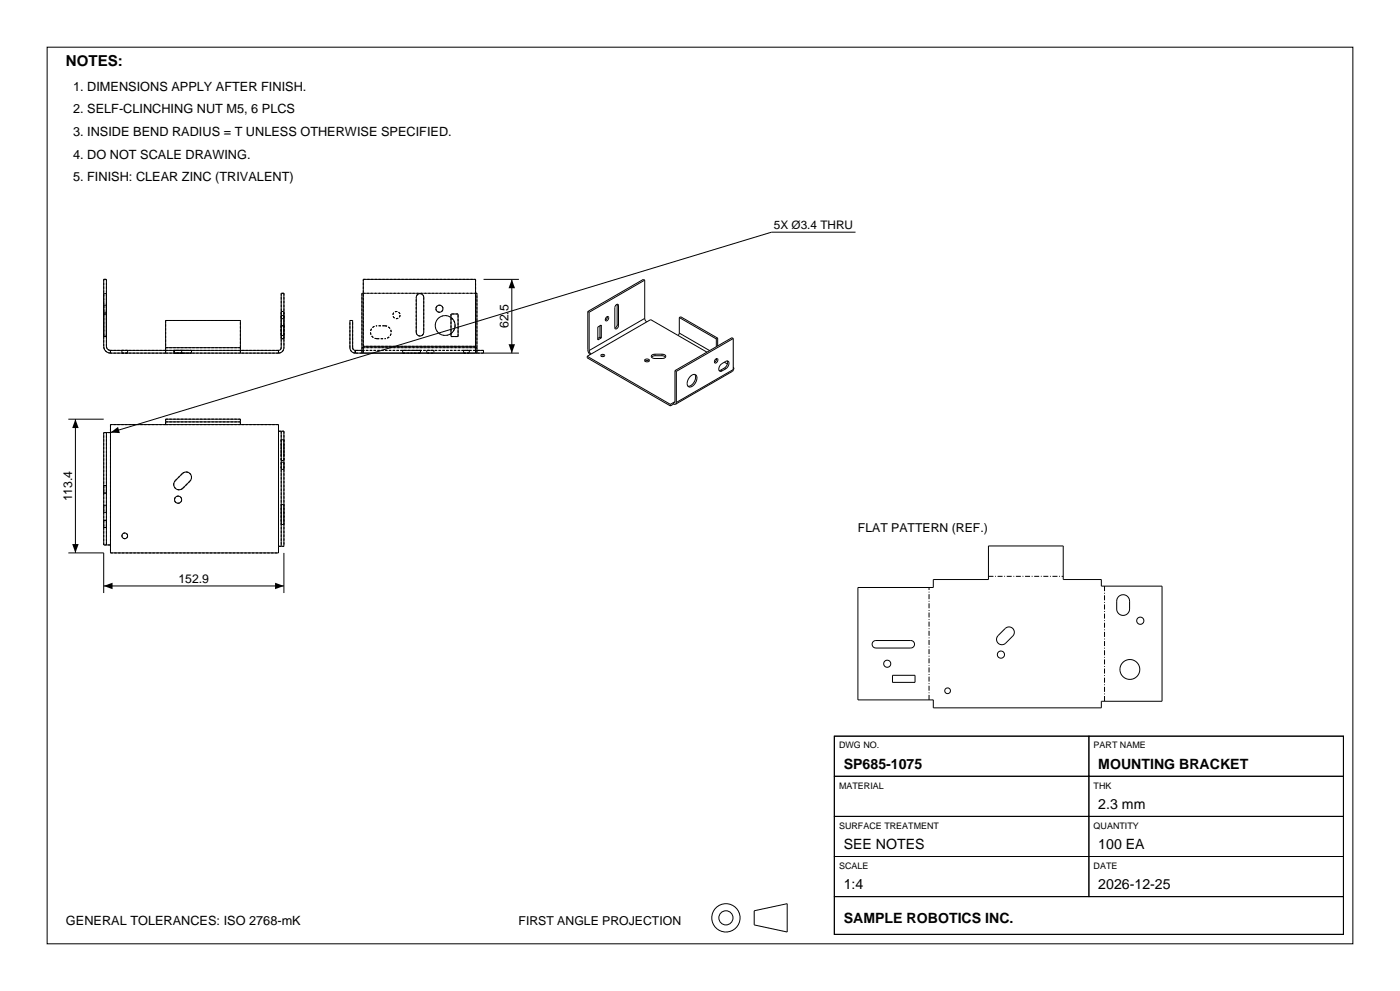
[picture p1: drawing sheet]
<svg xmlns="http://www.w3.org/2000/svg" width="420mm" height="297mm" viewBox="0 0 420 297" stroke-linecap="round" stroke-linejoin="round" font-family="sans-serif">
<g fill="none" stroke="#000" stroke-width=".3">
<path d="M14.1 14.1h391.8v268.8h-391.8zM256.6 69.6h-25.1l-198.4 60h-1.2M109 87.9h-.4v16.3M125.1 88.4a1.12 1.12 0 0 1 1.3-.3 1.12 1.12 0 0 1 .7 1v10.5a1.12 1.12 0 0 1-1.1 1.1 1.12 1.12 0 0 1-1.1-1.1v-10.5zM135.3 95.1a2.98 2.98 0 0 1 0 4.9M135.3 94.1h2.1v6.8h-2.1zM142.7 87.9h.4v16.3M145.1 83.7h10.6M153.5 83.7v22.1M176.3 93.4v11.4l.2 .8 .5 .7M176.3 93.4l.4 .2M176.7 93.6v11.5"/>
<path d="M179.3 98l1.1-.6v3.9l-1.1 .6zM180 97.6v3.4M181.9 95.1l.2-.2a.41 .41 0 0 1 .6 .1 .41 .41 0 0 1-.2 .6 .49 .49 0 0 1-.3 .6 .49 .49 0 0 1-.6-.4zM182.2 94.9l-.2 .7-.4 .3M185.1 91.2v.1M185.1 97.3l-.2 .7-.4 .4M185.1 91.3v6M185.1 91.3l.5 .3M185.1 97.3l.5 .3M185.6 91.6a.45 .45 0 0 0-.5-.4 .45 .45 0 0 0-.5 .4l-.2 .6v6a.45 .45 0 0 0 .5 .4 .45 .45 0 0 0 .4-.4l.3-.6M185.6 91.6v6M193.4 95.4l.6 1.1"/>
<path d="M193.4 95.4l-16.7 9.7M193.4 84l-.4-.3-16.7 9.7M193.4 84v11.4M193.4 84l-16.7 9.6M194 96.5l1.2-.7 16.9 9.7M194 96.5l-17.8 10.3M203.8 99.8l-.4 .7M203.8 99.8l9.1 5.3M203.8 95.2l.4-.3 11.1 6.4M203.8 95.2v4.6M203.8 95.2l11.1 6.4M33.1 105a1.22 1.22 0 0 1-1.2-1.2v-20.1h-.8v20.1a2.03 2.03 0 0 0 2 2"/>
<path d="M33.1 105.8h50.4M33.1 105h50.4M33.1 105v.8M49.7 104.2v.8M49.7 104.2h22.4M49.7 104.2v-8.2h22.4v8.2M72.1 104.2v.8M83.5 105a.81 .81 0 0 0 .9-.8v-16.3h.8v16.3l-.5 1.1-1.2 .5M83.5 105v.8M106.6 105a.81 .81 0 0 1-.8-.8v-8.2h-.8v8.6l.5 .7 1.1 .5M106.6 105.8h49.1M106.6 105h2.4"/>
<path d="M106.6 105v.8M108.6 104.2v.8M108.6 104.2h.4M109 103.8v2M109 103.8v-20.1h33.7v20.1M109 103.8h33.7M142.7 103.8v2M142.7 105h2.4v.8M142.7 104.2h.4M143.1 104.2v.8M176.2 106.8v.4l24.9 14.5M176.2 106.8l24.9 14.4"/>
<path d="M176.7 105.1l.6 1M180 101l-.7 .4M180 101l.4 .3M180.3 106.4a.61 .61 0 0 1 .6-.2 .61 .61 0 0 1 .5 .5 .61 .61 0 0 1-.7 .2 .61 .61 0 0 1-.4-.5zM180.4 106.8h.9M193.4 107.9a.73 .73 0 0 1 .8-.4 .73 .73 0 0 1 .6 .7 .77 .77 0 0 1-.8 .3 .77 .77 0 0 1-.6-.6zM193.5 108.3l.6-.3 .6 .3M196.5 106.6l-1 .4M196.5 106.1a.72 .72 0 0 0-.8 .2 .72 .72 0 0 0-.1 .9l.7 .2h2.3a.72 .72 0 0 0 .9-.1 .72 .72 0 0 0 .1-.9l-1-.3M196.5 106.6h2.1M196.5 106.1h2.1M196.5 106.1v.5"/>
<path d="M198.6 106.6l1.1 .4M198.6 106.1v.5M202.5 111.1l.4 .2M202.5 111.1v9.3M202.9 111.3v9.3M207.1 112.9a1.12 1.12 0 0 1 1.6-.6 1.12 1.12 0 0 1 .3 1.7 2.23 2.23 0 0 1-2.4 1.9 2.3 2.3 0 0 1 .5-3zM208.4 112.2a2.64 2.64 0 0 1-2 3.6M214.6 107.7l.5-.2a.72 .72 0 0 1 .1 .9 .72 .72 0 0 1-.8 .3zM214.9 101.6v2.3M215 107.5l-.2 .6-.5 .5M215.3 101.3v2.4M215.3 101.3l-.4 .3"/>
<path d="M216.2 110.9l-.5 .2M216.2 110.9l.4 .3M217.3 108.6l.9 .5M217.3 110.3l-1.1 .6M217.3 110.3l.4 .2M217.7 110.5a1.38 1.38 0 0 0 .6-2.3l-.6 .1a3 3 0 0 0-2 1.9 .68 .68 0 0 0 0 .9 .68 .68 0 0 0 .9 .1M217.7 110.5l-1.1 .7M218.2 108.2a1.86 1.86 0 0 1-.9 2.1M220 110.8l-.3 .5-17 9.8M220 110.8l-17.1 9.8M220 110.1l.1 .1M220 101.4l-17.1 9.9"/>
<path d="M220 101.4v9.4M220 101.4l-.4-.2-17.1 9.9M220.1 110.2l-.1 .6M220.1 110.2l-.1 .1M20.5 125.6h10.6M22.6 125.6v40.1M31.9 129.6h-.8v33.7h.8M31.9 129.6v33.7M33.1 127.3h50.4v38.4h-50.4zM49.7 126.4v.9M49.7 126.4v-.8h22.4v.8M49.7 126.4h22.4"/>
<path d="M72.1 126.4v.9M83.5 129.2h.9M84.4 129.2h.8v34.5h-.8M84.4 129.2v34.5M201.1 121.2v.5M202.1 121.1h.6M202.1 121.1l-1 .6M202.5 120.4l-.1 .3-.3-.1v.5M202.5 120.4l-1.4 .8M202.9 120.6l-.2 .5M54.7 141.9a1.61 1.61 0 0 1 2.3 0 1.61 1.61 0 0 1 0 2.3l-2.1 2.1a1.61 1.61 0 0 1-2.3 0 1.61 1.61 0 0 1 0-2.2zM20.5 165.7h10.6v12"/>
<path d="M31.1 175.6h54.1M31.9 163.3h1.2M83.5 163.7h.9M85.2 165.7v12M257.4 176.1h22.6v-2.4h16.5v-10.1h22.5v10.1h11.4v2h18.2v34.5h-18.2v1.9h-50.4v-2.3h-22.6zM335.6 178.8a1.93 1.93 0 0 1 2.1-.4 1.93 1.93 0 0 1 1.2 1.8v2.3a1.93 1.93 0 0 1-2 1.9 1.93 1.93 0 0 1-1.9-1.9v-2.7zM262 192.3l.8-.3h10.4a1.12 1.12 0 0 1 1.2 1.1 1.12 1.12 0 0 1-1.2 1.1h-10.4a1.12 1.12 0 0 1-1.1-.7 1.12 1.12 0 0 1 .3-1.2zM301.6 188.4a1.61 1.61 0 0 1 2.2 0 1.61 1.61 0 0 1 0 2.2l-2.1 2.2a1.61 1.61 0 0 1-2.3 0 1.61 1.61 0 0 1 0-2.3zM267.7 202.4h6.8v2.1h-6.8zM250.3 220.6h76.4v12h-76.4zM250.3 232.6h76.4v12.1h-76.4zM250.3 220.6h152.7v59.4h-152.7z"/>
<path d="M326.7 220.6h76.3v12h-76.3zM326.7 232.6h76.3v12.1h-76.3zM250.3 244.7h76.4v12h-76.4zM250.3 256.7h76.4v12h-76.4zM326.7 244.7h76.3v12h-76.3zM326.7 256.7h76.3v12h-76.3zM226.3 273l9.9-2.2v8.5l-9.9-2.1zM250.3 268.7h152.7v11.3h-152.7z"/>
<circle cx="131.8" cy="92.5" r="1.06"/>
<circle cx="53.4" cy="149.8" r="1.07"/>
<circle cx="37.4" cy="160.6" r=".86"/>
<circle cx="266.2" cy="198.9" r="1.06"/>
<circle cx="300.3" cy="196.2" r="1.07"/>
<circle cx="342.1" cy="186" r="1.08"/>
<circle cx="284.3" cy="207" r=".86"/>
<circle cx="339" cy="200.6" r="2.98"/>
<circle cx="217.8" cy="275.1" r="4.2"/>
<circle cx="217.8" cy="275.1" r="2.12"/>
</g>
<g fill="none" stroke="#000" stroke-width=".3" stroke-dasharray=".7 .4" stroke-linecap="butt">
<path d="M31.1 83.7h.8M31.1 94.1v6.8M31.1 92.5v1.1M31.1 93.6v-2.1M31.1 91.5v1M31.1 89.1v10.5M31.1 89.1v-1.1M31.1 88v1.1M31.1 99.6v1.1M31.1 99.6v-10.5M31.1 94.1h.8M31.9 94.1v6.8"/>
<path d="M31.9 92.5v1.1M31.9 93.6v-2.1M31.9 91.5v1M31.9 89.1v10.5M31.9 89.1v-1.1M31.9 88v1.1M31.9 99.6v1.1M31.9 99.6v-10.5M31.9 91.5h-.8M31.9 93.6h-.8M31.9 88h-.8M49.7 96v8.2"/>
<path d="M72.1 96h-22.4M84.4 87.9v16.3M84.4 97.6v3.9M84.4 97.6v2.9M84.4 94.6v3M84.4 94.4v1.1M84.4 95.5v-2.2M84.4 93.3v1.1M84.4 94.6h.8M84.4 95.5h.8M84.4 93.3h.8M85.2 87.9v16.3"/>
<path d="M85.2 97.6v3.9M85.2 97.6v2.9M85.2 94.6v3M85.2 94.4v1.1M85.2 95.5v-2.2M85.2 93.3v1.1M85.2 87.9h-.8M85.2 97.6h-.8M105 96h.8M108.6 87.9v16.3M109 83.7h33.7M115.4 97.6h-2.3"/>
<path d="M115.4 97.6a1.93 1.93 0 0 1 2 2 1.93 1.93 0 0 1-2 1.9M120 94.4a1.08 1.08 0 0 1-1.5 1 1.08 1.08 0 0 1-.3-1.8 1.08 1.08 0 0 1 1.8 .5v.3M124.9 99.6a1.12 1.12 0 0 0 1.1 1.1 1.12 1.12 0 0 0 1.1-1.1M124.9 99.6v-10.5M127.1 89.1v10.5M127.1 89.1a1.12 1.12 0 0 0-1.1-1.1 1.12 1.12 0 0 0-1.1 1.1M130.8 92.5a1.06 1.06 0 0 0 1.5 1 1.06 1.06 0 0 0 .3-1.8 1.06 1.06 0 0 0-1.8 .5v.3M135.3 100a2.98 2.98 0 0 1-4.7-2.4 2.98 2.98 0 0 1 4.7-2.5M135.3 94.1v6.8M136.5 97.6a2.98 2.98 0 0 1-4.2 2.6 2.98 2.98 0 0 1-.6-5 2.98 2.98 0 0 1 4.8 1.7v.7M137.4 94.1h-2.1M142.7 83.7v20.1"/>
<path d="M142.7 87.9h-33.7M143.1 87.9h-34.5M31.1 103.8v-20.1M31.1 100.9v-6.8M31.1 100.7v-1.1M31.1 100.9h.8M31.9 103.8a1.22 1.22 0 0 0 1.2 1.2M31.9 103.8v-20.1M31.9 100.9v-6.8M31.9 100.7v-1.1M31.9 100.7h-.8M33.1 105.8v-.8"/>
<path d="M33.1 105v.8M33.1 105.8a2.03 2.03 0 0 1-2-2M36.6 105.8h1.7M36.6 105h1.7M36.6 105v.8M38.3 105.8h-1.7M38.3 105h-1.7M38.3 105.8v-.8M49.7 105.8h22.4M49.7 105.8h-16.6M49.7 105h22.4M49.7 105h-16.6"/>
<path d="M49.7 104.2h22.4M49.7 105.8v-1.6M49.7 105v.8M52.1 105.8h.5M52.1 105h.5M52.1 105v.8M52.4 105.8h2.1M52.4 105h2.1M52.4 105v.8M54.5 105.8h-2.1M54.5 105h-2.1M54.5 105.8v-.8"/>
<path d="M54.7 105.8h-2.1M54.7 105.8h2.8M54.7 105h-2.1M54.7 105h2.8M54.9 105.8h-2.8M54.9 105.8h2.1M54.9 105h-2.8M54.9 105h2.1M57.5 105.8h-.5M57.5 105h-.5M57.5 105v.8M72.1 105v.8"/>
<path d="M72.1 105.8v-1.6M72.1 104.2v-8.2M83.5 105v.8M83.5 105.8h-11.4M83.5 105h-11.4M83.5 105.8l1.2-.5 .5-1.1M83.5 105.8v-.8M84.4 104.2a.81 .81 0 0 1-.9 .8M84.4 101.5v-3.9M84.4 100.5v-5.9M84.4 100.5h.8M85.2 101.5v-3.9"/>
<path d="M85.2 100.5v-5.9M85.2 101.5h-.8M105 104.2v-8.2M105.8 104.2a.81 .81 0 0 0 .8 .8M105.8 104.2v-8.2M106.6 105.8v-.8M106.6 105v.8M106.6 105.8l-1.1-.5-.5-1.1M108.6 105.8h.4M108.6 105.8h-2M108.6 105h34.5M108.6 105h-2"/>
<path d="M108.6 104.2h34.5M108.6 105.8v-1.6M108.6 105v.8M109 105v.8M109 104.2h33.7M109 103.8v1.2M109 103.8v-20.1M113.1 101.5a1.93 1.93 0 0 1-2-1.9 1.93 1.93 0 0 1 2-2M113.1 101.5h2.3M120.8 105.8h5.3M120.8 105.8h2.7M120.8 105h2.7"/>
<path d="M120.8 105v.8M121.3 105.8h2.1M121.3 105.8h-.5M121.3 105h2.1M121.3 105h-.5M125.7 105.8h.4M125.7 105.8h-2.2M125.7 105h.4M125.7 105h-2.2M126.1 105.8h-2.7M126.1 105h-2.7M126.1 105v.8"/>
<path d="M128 105.8h2.2M128 105.8h1.1M128 105h1.1M128 105v.8M129.1 105.8h1.1M129.1 105h1.1M130.2 105.8h-2.2M130.2 105h-2.2M130.2 105v.8M135.3 100.9h2.1M137.4 100.9v-6.8M139.1 105.8h1.7"/>
<path d="M139.1 105.8h.8M139.1 105h.8M139.1 105v.8M139.9 105.8h.9M139.9 105h.9M140.8 105.8h-1.7M140.8 105h-1.7M140.8 105v.8M142.7 105.8h.4M142.7 105h-33.7M142.7 105v.8M142.7 103.8h-33.7"/>
<path d="M142.7 103.8v1.2M143.1 105v.8M143.1 105.8v-1.6M143.1 104.2v-16.3M145.1 105.8h-2M145.1 105h-2M145.1 105.8v-.8M33.1 127.3v2.3M33.1 129.6h-2M49.7 127.3h22.4M49.7 127.3h-16.6M49.7 125.6h22.4"/>
<path d="M49.7 127.3v-1.7M49.7 126.4h22.4M72.1 127.3v-1.7M83.5 129.2v34.5M83.5 129.2v-1.9M83.5 127.3h-11.4M83.5 129.2h1.7M84.4 129.2v34.5M84.4 136.1v-2.4M84.4 136.1v1.9M84.4 138v-1.9M84.4 133.7v-1.9"/>
<path d="M84.4 131.8v1.9M84.4 133.7v2.4M84.4 138.5v2.2M84.4 138h.8M84.4 131.8h.8M84.4 138.5h.8M85.2 129.2v34.5M85.2 136.1v-2.4M85.2 136.1v1.9M85.2 138v-1.9M85.2 133.7v-1.9M85.2 131.8v1.9"/>
<path d="M85.2 133.7v2.4M85.2 138.5v2.2M31.1 158.1v-2.1M31.1 156v2.1M31.1 151.4v2.2M31.1 153.6v-2.2M31.1 147.8v-2.3M31.1 145.5v2.3M31.1 156h.8M31.1 158.1h.8M31.1 151.4h.8M31.1 147.8h.8"/>
<path d="M31.1 145.5h.8M31.9 158.1v-2.1M31.9 156v2.1M31.9 151.4v2.2M31.9 153.6v-2.2M31.9 147.8v-2.3M31.9 145.5v2.3M31.9 153.6h-.8M54.5 149.8a1.07 1.07 0 0 1-1.5 .9 1.07 1.07 0 0 1-.3-1.7 1.07 1.07 0 0 1 1.7 .4l.1 .4M54.7 141.9l-2.1 2.2M54.7 141.9a1.61 1.61 0 0 1 2.3 0 1.61 1.61 0 0 1 0 2.3M54.9 146.3a1.61 1.61 0 0 1-2.3 0 1.61 1.61 0 0 1 0-2.2"/>
<path d="M54.9 146.3l2.1-2.1M84.4 157.2v-6M84.4 151.2v6M84.4 140.7v-2.2M84.4 151.2h.8M85.2 157.2v-6M85.2 151.2v6M85.2 140.7v-2.2M85.2 157.2h-.8M85.2 140.7h-.8M31.1 163.3v-33.7M31.9 163.3v-33.7"/>
<path d="M33.1 165.7h50.4M33.1 163.3v-33.7M33.1 163.3v2.4M33.1 163.3h-2M38.3 160.6a.86 .86 0 0 1-1.2 .8 .86 .86 0 0 1-.3-1.4 .86 .86 0 0 1 1.4 .3l.1 .3M83.5 165.7v-2M83.5 163.7h1.7"/>
</g>
<path d="M153.5 83.7l1 2.7h-1.9zM152.6 103.2h1.9l-1 2.6zM22.6 125.6l1 2.7h-1.9zM33.1 129.6l2.3-1.7 .6 1.9zM21.7 163.1h1.9l-1 2.6zM31.1 175.6l2.7-1v2zM82.5 174.6l2.7 1-2.7 1z" fill="#000"/>
<path d="M296.5 172.7h22.5M331.4 175.7v34.5M278.7 209.8v-33.7" fill="none" stroke="#000" stroke-width=".3" stroke-dasharray="1.5 .5 .2 .5" stroke-linecap="butt"/>
<text font-size="4.5" x="19.8" y="19.8">NOTES:</text>
<g font-size="4.2">
<text x="253.1" y="230.4">SP685-1075</text>
<text x="329.5" y="230.4">MOUNTING BRACKET</text>
<text x="329.5" y="242.4">2.3 mm</text>
<text x="253.1" y="254.4">SEE NOTES</text>
<text x="329.5" y="254.4">100 EA</text>
<text x="253.1" y="266.5">1:4</text>
<text x="329.5" y="266.5">2026-12-25</text>
<text x="253.1" y="276.5">SAMPLE ROBOTICS INC.</text>
</g>
<g font-size="3.8">
<text x="21.9" y="27.2">1. DIMENSIONS APPLY AFTER FINISH.</text>
<text x="21.9" y="33.9">2. SELF-CLINCHING NUT M5, 6 PLCS</text>
<text x="21.9" y="40.7">3. INSIDE BEND RADIUS = T UNLESS OTHERWISE SPECIFIED.</text>
<text x="21.9" y="47.5">4. DO NOT SCALE DRAWING.</text>
<text x="21.9" y="54.3">5. FINISH: CLEAR ZINC (TRIVALENT)</text>
<text x="19.8" y="277.2">GENERAL TOLERANCES: ISO 2768-mK</text>
</g>
<g font-size="3.7">
<text x="152.5" y="98.4" transform="rotate(-90 152.5 98.4)">62.5</text>
<text x="21.6" y="150.3" transform="rotate(-90 21.6 150.3)">113.4</text>
<text x="257.4" y="159.4">FLAT PATTERN (REF.)</text>
<text x="53.5" y="174.6">152.9</text>
<text x="155.6" y="277.2">FIRST ANGLE PROJECTION</text>
</g>
<text font-size="3.5" x="232.2" y="68.7">5X Ø3.4 THRU</text>
<g font-size="2.7">
<text x="251.7" y="224.3">DWG NO.</text>
<text x="328.1" y="224.3">PART NAME</text>
<text x="251.7" y="236.3">MATERIAL</text>
<text x="328.1" y="236.3">THK</text>
<text x="251.7" y="248.3">SURFACE TREATMENT</text>
<text x="328.1" y="248.3">QUANTITY</text>
<text x="251.7" y="260.4">SCALE</text>
<text x="328.1" y="260.4">DATE</text>
</g>
</svg>
